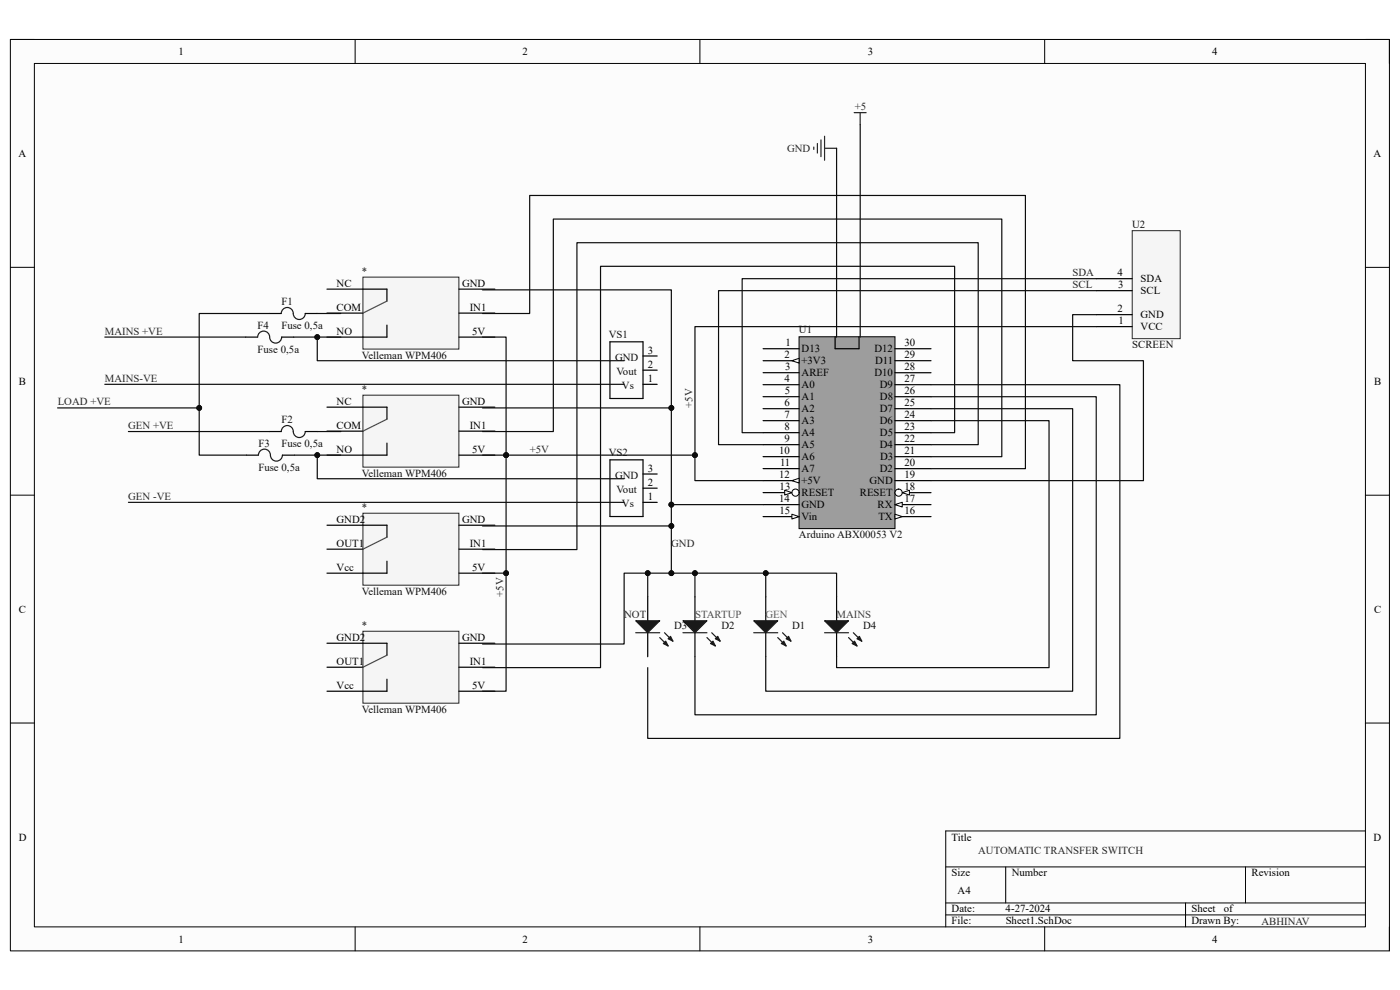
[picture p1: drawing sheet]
<svg xmlns="http://www.w3.org/2000/svg" width="297mm" height="210mm" viewBox="0 0 297 210" stroke-linecap="round" stroke-linejoin="round" font-family="sans-serif">
<path d="M2.2 8.4h292.6v193.3h-292.6z" fill-rule="evenodd" fill="#fcfcfc"/>
<path d="M2.2 8.4h292.6v193.3h-292.6z" fill="none" stroke="#000" stroke-width=".21"/>
<path d="M7.3 13.5h282.4v183.1h-282.4z" fill-rule="evenodd" fill="#fcfcfc"/>
<g fill="none" stroke="#000" stroke-width=".21">
<path d="M2.2 8.4h5.1M7.3 13.5h282.4v183.1h-282.4zM75.3 8.4v5.1M148.5 8.4v5.1M221.6 8.4v5.1M289.7 8.4h5.1v5.1M2.2 56.7h5.1M289.7 56.7h5.1M2.2 105h5.1M289.7 105.1h5.1M2.2 153.4h5.1M289.7 153.4h5.1"/>
<path d="M289.7 176.3h-89.1v20.3M75.3 196.6v5.1M148.5 196.6v5.1M200.6 183.9h89.1M200.6 191.5h89.1M200.6 194.1h89.1M213.4 183.9v7.6M221.6 196.6v5.1M251.5 191.5v5.1M264.2 183.9v7.6M294.8 196.6v5.1"/>
</g>
<path d="M169.5 71.4h20.4v40.7h-20.4z" fill-rule="evenodd" fill="#9d9d9d"/>
<path d="M169.5 71.4h20.4v40.7h-20.4z" fill="none" stroke="#000" stroke-width=".21"/>
<path d="M161.9 74h7.6M161.9 76.5h7.6" fill="none" stroke="#000" stroke-width=".25"/>
<path d="M168 76.5l1.5-.5v1z" fill="#fbfbfb"/>
<path d="M168 76.5l1.5-.5v1z" fill="none" stroke="#000" stroke-width=".21"/>
<path d="M161.9 79.1h7.6M161.9 81.6h7.6M161.9 84.2h7.6M161.9 86.7h7.6M161.9 89.2h7.6M161.9 91.8h7.6M161.9 94.3h7.6M161.9 96.9h7.6M161.9 99.4h7.6M161.9 102h7.6" fill="none" stroke="#000" stroke-width=".25"/>
<path d="M168 102l1.5-.5v1z" fill="#fbfbfb"/>
<path d="M168 102l1.5-.5v1z" fill="none" stroke="#000" stroke-width=".21"/>
<path d="M161.9 104.5h7.6" fill="none" stroke="#000" stroke-width=".25"/>
<circle cx="168.8" cy="104.5" r=".76" fill="#fbfbfb"/>
<circle cx="168.8" cy="104.5" r=".76" fill="none" stroke="#000" stroke-width=".21"/>
<path d="M166.5 104l1.5 .5-1.5 .5z" fill="#fbfbfb"/>
<path d="M166.5 104l1.5 .5-1.5 .5z" fill="none" stroke="#000" stroke-width=".21"/>
<path d="M161.9 107.1h7.6M161.9 109.6h7.6" fill="none" stroke="#000" stroke-width=".25"/>
<path d="M168 109.1l1.5 .5-1.5 .5z" fill="#fbfbfb"/>
<path d="M168 109.1l1.5 .5-1.5 .5z" fill="none" stroke="#000" stroke-width=".21"/>
<path d="M189.9 109.6h7.6" fill="none" stroke="#000" stroke-width=".25"/>
<path d="M189.9 109.1l1.5 .5-1.5 .5z" fill="#fbfbfb"/>
<path d="M189.9 109.1l1.5 .5-1.5 .5z" fill="none" stroke="#000" stroke-width=".21"/>
<path d="M189.9 107.1h7.6" fill="none" stroke="#000" stroke-width=".25"/>
<path d="M189.9 107.1l1.5-.6v1.1z" fill="#fbfbfb"/>
<path d="M189.9 107.1l1.5-.6v1.1z" fill="none" stroke="#000" stroke-width=".21"/>
<path d="M189.9 104.5h7.6" fill="none" stroke="#000" stroke-width=".25"/>
<circle cx="190.6" cy="104.5" r=".76" fill="#fbfbfb"/>
<circle cx="190.6" cy="104.5" r=".76" fill="none" stroke="#000" stroke-width=".21"/>
<path d="M191.4 104.5l1.5-.5v1z" fill="#fbfbfb"/>
<path d="M191.4 104.5l1.5-.5v1z" fill="none" stroke="#000" stroke-width=".21"/>
<g fill="none" stroke="#000" stroke-width=".25">
<path d="M177.2 71.4v2.6h5v-2.6M189.9 79.1h7.6M189.9 76.5h7.6M189.9 74h7.6M189.9 99.4h7.6M189.9 96.9h7.6M189.9 94.3h7.6M189.9 91.8h7.6M189.9 89.2h7.6M189.9 86.7h7.6M189.9 84.2h7.6M189.9 81.6h7.6"/>
<path d="M189.9 102h7.6"/>
</g>
<path d="M240.2 48.9h10.2v22.9h-10.2z" fill-rule="evenodd" fill="#f5f5f5"/>
<path d="M240.2 48.9h10.2v22.9h-10.2z" fill="none" stroke="#262626" stroke-width=".21"/>
<path d="M232.6 59.1h7.6M232.6 69.3h7.6M232.6 66.7h7.6M232.6 61.7h7.6M147.4 126.6v5.1M147.4 134.2v5.1" fill="none" stroke="#000" stroke-width=".25"/>
<path d="M144.9 131.7h5.1l-2.6 2.5z" fill="#1c1c1c"/>
<path d="M144.9 131.7h5.1l-2.6 2.5zM150 135.2l1.8 1.8M151 134.2l1.8 1.8" fill="none" stroke="#1c1c1c" stroke-width=".25"/>
<path d="M150.7 136.5l.5-.5 .6 1z" fill="#1c1c1c"/>
<path d="M150.7 136.5l.5-.5 .6 1z" fill="none" stroke="#1c1c1c" stroke-width=".25"/>
<path d="M151.8 135.5l.5-.5 .5 1z" fill="#1c1c1c"/>
<path d="M144.9 134.2h5.1M151.8 135.5l.5-.5 .5 1z" fill="none" stroke="#1c1c1c" stroke-width=".25"/>
<path d="M137.4 126.6v5.1M137.4 134.2v5.1" fill="none" stroke="#000" stroke-width=".25"/>
<path d="M134.9 131.7h5.1l-2.6 2.5z" fill="#1c1c1c"/>
<path d="M134.9 131.7h5.1l-2.6 2.5zM140 135.2l1.7 1.8M141 134.2l1.8 1.8" fill="none" stroke="#1c1c1c" stroke-width=".25"/>
<path d="M140.7 136.5l.5-.5 .5 1z" fill="#1c1c1c"/>
<path d="M140.7 136.5l.5-.5 .5 1z" fill="none" stroke="#1c1c1c" stroke-width=".25"/>
<path d="M141.7 135.5l.6-.5 .5 1z" fill="#1c1c1c"/>
<path d="M134.9 134.2h5.1M141.7 135.5l.6-.5 .5 1z" fill="none" stroke="#1c1c1c" stroke-width=".25"/>
<path d="M177.5 126.6v5.1M177.5 134.2v5.1" fill="none" stroke="#000" stroke-width=".25"/>
<path d="M174.9 131.7h5.1l-2.5 2.5z" fill="#1c1c1c"/>
<path d="M174.9 131.7h5.1l-2.5 2.5zM180 135.3l1.8 1.7M181 134.2l1.8 1.8" fill="none" stroke="#1c1c1c" stroke-width=".25"/>
<path d="M181.3 136l.5 1-1-.5z" fill="#1c1c1c"/>
<path d="M181.3 136l.5 1-1-.5z" fill="none" stroke="#1c1c1c" stroke-width=".25"/>
<path d="M181.8 135.5l.5-.5 .5 1z" fill="#1c1c1c"/>
<path d="M174.9 134.2h5.1M181.8 135.5l.5-.5 .5 1z" fill="none" stroke="#1c1c1c" stroke-width=".25"/>
<path d="M77 58.8h20.4v15.3h-20.4z" fill-rule="evenodd" fill="#f5f5f5"/>
<path d="M77 58.8h20.4v15.3h-20.4z" fill="none" stroke="#262626" stroke-width=".21"/>
<path d="M69.4 66.4h7.6M69.4 61.3h12.7v2.6M82.1 69v2.5h-12.7M97.4 71.5h7.6M97.4 66.4h7.6M97.4 61.3h7.6" fill="none" stroke="#000" stroke-width=".25"/>
<path d="M82.1 63.9l-5.1 2.5" fill="none" stroke="#4c4c4c" stroke-width=".25"/>
<path d="M77 83.8h20.4v15.3h-20.4z" fill-rule="evenodd" fill="#f5f5f5"/>
<path d="M77 83.8h20.4v15.3h-20.4z" fill="none" stroke="#262626" stroke-width=".21"/>
<path d="M69.4 91.5h7.6M69.4 86.4h12.7v2.5M82.1 94v2.6h-12.7M97.4 96.6h7.6M97.4 91.5h7.6M97.4 86.4h7.6" fill="none" stroke="#000" stroke-width=".25"/>
<path d="M82.1 88.9l-5.1 2.6" fill="none" stroke="#4c4c4c" stroke-width=".25"/>
<path d="M77 108.9h20.4v15.2h-20.4z" fill-rule="evenodd" fill="#f5f5f5"/>
<path d="M77 108.9h20.4v15.2h-20.4z" fill="none" stroke="#262626" stroke-width=".21"/>
<path d="M69.4 116.5h7.6M69.4 111.4h12.7v2.6M82.1 119v2.6h-12.7M97.4 116.5h7.6M97.4 111.4h7.6M97.4 121.6h7.6" fill="none" stroke="#000" stroke-width=".25"/>
<path d="M82.1 114l-5.1 2.5" fill="none" stroke="#4c4c4c" stroke-width=".25"/>
<path d="M77 133.9h20.4v15.3h-20.4z" fill-rule="evenodd" fill="#f5f5f5"/>
<path d="M77 133.9h20.4v15.3h-20.4z" fill="none" stroke="#262626" stroke-width=".21"/>
<g fill="none" stroke="#000" stroke-width=".25">
<path d="M52.1 71.5h2.6M57.1 66.5h2.6M59.8 71.5h2.5M64.8 66.5h2.5M129.4 72.5h7v12h-7zM136.4 78.5h3M136.4 75.5h3M52.3 96.6h2.5M57.1 91.5h2.6M59.9 96.6h2.6M64.8 91.5h2.5M129.4 97.6h7v12h-7z"/>
<path d="M136.4 81.5h3M136.4 106.6h3M136.4 103.6h3M136.4 100.6h3M69.4 136.5h12.7v2.5M97.4 136.5h7.6M162.5 126.6v5.1M162.5 134.2v5.1M69.4 141.5h7.6M82.1 144.1v2.5h-12.7M97.4 146.6h7.6M97.4 141.5h7.6"/>
</g>
<path d="M82.1 139l-5.1 2.5" fill="none" stroke="#4c4c4c" stroke-width=".25"/>
<path d="M54.7 71.5a1.27 1.27 0 0 1 1.2-1.3 1.27 1.27 0 0 1 1.3 1.3 1.27 1.27 0 0 0 1.3 1.3 1.27 1.27 0 0 0 1.3-1.3M64.8 66.5a1.27 1.27 0 0 1-1.3 1.3 1.27 1.27 0 0 1-1.3-1.3 1.27 1.27 0 0 0-1.3-1.3 1.27 1.27 0 0 0-1.2 1.3M54.8 96.6a1.27 1.27 0 0 1 1.3-1.3 1.27 1.27 0 0 1 1.3 1.3 1.27 1.27 0 0 0 1.2 1.2 1.27 1.27 0 0 0 1.3-1.2M59.7 91.5a1.27 1.27 0 0 1 1.2-1.2 1.27 1.27 0 0 1 1.3 1.2 1.27 1.27 0 0 0 1.3 1.3 1.27 1.27 0 0 0 1.3-1.3" fill="none" stroke="#1c1c1c" stroke-width=".25"/>
<path d="M159.9 131.7h5.1l-2.5 2.5z" fill="#1c1c1c"/>
<path d="M159.9 131.7h5.1l-2.5 2.5zM165 135.2l1.8 1.8M166 134.2l1.8 1.8" fill="none" stroke="#1c1c1c" stroke-width=".25"/>
<path d="M165.8 136.5l.5-.5 .5 1z" fill="#1c1c1c"/>
<path d="M165.8 136.5l.5-.5 .5 1z" fill="none" stroke="#1c1c1c" stroke-width=".25"/>
<path d="M166.8 135.5l.5-.5 .5 1z" fill="#1c1c1c"/>
<path d="M159.9 134.2h5.1M166.8 135.5l.5-.5 .5 1z" fill="none" stroke="#1c1c1c" stroke-width=".25"/>
<path d="M172.6 31.2v.5M173.4 30.4v2.1M174.2 29.7v3.5M174.9 28.9v5.1M174.9 31.5h2.6M181.2 23.9h2.6M182.5 23.9v2.5" fill="none" stroke="#262626" stroke-width=".25"/>
<path d="M147.4 121.6v5" fill="none" stroke="#0e0e0e" stroke-width=".25"/>
<circle cx="147.4" cy="121.6" r=".51" fill="#0e0e0e"/>
<circle cx="147.4" cy="121.6" r=".51" fill="none" stroke="#0e0e0e" stroke-width=".21"/>
<path d="M67.3 66.5h5M67.3 96.6v5h65.1M67.3 91.5h5" fill="none" stroke="#0e0e0e" stroke-width=".25"/>
<circle cx="67.3" cy="96.6" r=".51" fill="#0e0e0e"/>
<circle cx="67.3" cy="96.6" r=".51" fill="none" stroke="#0e0e0e" stroke-width=".21"/>
<path d="M142.4 107.1h19.5" fill="none" stroke="#0e0e0e" stroke-width=".25"/>
<circle cx="142.4" cy="107.1" r=".51" fill="#0e0e0e"/>
<circle cx="142.4" cy="107.1" r=".51" fill="none" stroke="#0e0e0e" stroke-width=".21"/>
<path d="M102.4 61.5h40v60.1" fill="none" stroke="#0e0e0e" stroke-width=".25"/>
<circle cx="142.4" cy="86.5" r=".51" fill="#0e0e0e"/>
<circle cx="142.4" cy="86.5" r=".51" fill="none" stroke="#0e0e0e" stroke-width=".21"/>
<circle cx="142.4" cy="107.1" r=".51" fill="#0e0e0e"/>
<circle cx="142.4" cy="107.1" r=".51" fill="none" stroke="#0e0e0e" stroke-width=".21"/>
<circle cx="142.4" cy="111.6" r=".51" fill="#0e0e0e"/>
<circle cx="142.4" cy="111.6" r=".51" fill="none" stroke="#0e0e0e" stroke-width=".21"/>
<circle cx="142.4" cy="121.6" r=".51" fill="#0e0e0e"/>
<circle cx="142.4" cy="121.6" r=".51" fill="none" stroke="#0e0e0e" stroke-width=".21"/>
<path d="M102.4 86.5h40" fill="none" stroke="#0e0e0e" stroke-width=".25"/>
<circle cx="142.4" cy="86.5" r=".51" fill="#0e0e0e"/>
<circle cx="142.4" cy="86.5" r=".51" fill="none" stroke="#0e0e0e" stroke-width=".21"/>
<path d="M102.4 111.6h40" fill="none" stroke="#0e0e0e" stroke-width=".25"/>
<circle cx="142.4" cy="111.6" r=".51" fill="#0e0e0e"/>
<circle cx="142.4" cy="111.6" r=".51" fill="none" stroke="#0e0e0e" stroke-width=".21"/>
<path d="M62.3 71.5h10" fill="none" stroke="#0e0e0e" stroke-width=".25"/>
<circle cx="67.3" cy="71.5" r=".51" fill="#0e0e0e"/>
<circle cx="67.3" cy="71.5" r=".51" fill="none" stroke="#0e0e0e" stroke-width=".21"/>
<path d="M62.5 96.6h9.8M102.4 91.5h15v-45h95.1v50.4h-15M197.5 94.3h10v-42.8h-85.1v65.1h-20" fill="none" stroke="#0e0e0e" stroke-width=".25"/>
<circle cx="67.3" cy="96.6" r=".51" fill="#0e0e0e"/>
<circle cx="67.3" cy="96.6" r=".51" fill="none" stroke="#0e0e0e" stroke-width=".21"/>
<path d="M67.3 71.5v5h65.1" fill="none" stroke="#0e0e0e" stroke-width=".25"/>
<circle cx="67.3" cy="71.5" r=".51" fill="#0e0e0e"/>
<circle cx="67.3" cy="71.5" r=".51" fill="none" stroke="#0e0e0e" stroke-width=".21"/>
<path d="M57.1 66.5h-14.8v30.1h10" fill="none" stroke="#0e0e0e" stroke-width=".25"/>
<circle cx="42.3" cy="86.5" r=".51" fill="#0e0e0e"/>
<circle cx="42.3" cy="86.5" r=".51" fill="none" stroke="#0e0e0e" stroke-width=".21"/>
<path d="M22.2 71.5h29.9M12.2 86.5h30.1M22.2 81.5h110.2M27.2 91.5h29.9" fill="none" stroke="#0e0e0e" stroke-width=".25"/>
<circle cx="42.3" cy="86.5" r=".51" fill="#0e0e0e"/>
<circle cx="42.3" cy="86.5" r=".51" fill="none" stroke="#0e0e0e" stroke-width=".21"/>
<path d="M102.4 121.6h5" fill="none" stroke="#0e0e0e" stroke-width=".25"/>
<circle cx="107.4" cy="121.6" r=".51" fill="#0e0e0e"/>
<circle cx="107.4" cy="121.6" r=".51" fill="none" stroke="#0e0e0e" stroke-width=".21"/>
<path d="M102.4 96.6h5" fill="none" stroke="#0e0e0e" stroke-width=".25"/>
<circle cx="107.4" cy="96.6" r=".51" fill="#0e0e0e"/>
<circle cx="107.4" cy="96.6" r=".51" fill="none" stroke="#0e0e0e" stroke-width=".21"/>
<path d="M102.4 71.5h5v75.1h-5" fill="none" stroke="#0e0e0e" stroke-width=".25"/>
<circle cx="107.4" cy="121.6" r=".51" fill="#0e0e0e"/>
<circle cx="107.4" cy="121.6" r=".51" fill="none" stroke="#0e0e0e" stroke-width=".21"/>
<circle cx="107.4" cy="96.6" r=".51" fill="#0e0e0e"/>
<circle cx="107.4" cy="96.6" r=".51" fill="none" stroke="#0e0e0e" stroke-width=".21"/>
<path d="M107.4 96.6h40v5.4h14.5" fill="none" stroke="#0e0e0e" stroke-width=".25"/>
<circle cx="107.4" cy="96.6" r=".51" fill="#0e0e0e"/>
<circle cx="107.4" cy="96.6" r=".51" fill="none" stroke="#0e0e0e" stroke-width=".21"/>
<circle cx="147.4" cy="96.6" r=".51" fill="#0e0e0e"/>
<circle cx="147.4" cy="96.6" r=".51" fill="none" stroke="#0e0e0e" stroke-width=".21"/>
<path d="M197.5 86.7h30.1v59.9h-65.1v-7.3M162.5 121.6v5" fill="none" stroke="#0e0e0e" stroke-width=".25"/>
<circle cx="162.5" cy="121.6" r=".51" fill="#0e0e0e"/>
<circle cx="162.5" cy="121.6" r=".51" fill="none" stroke="#0e0e0e" stroke-width=".21"/>
<path d="M232.6 69.3h-85.2v27.3M197.5 84.2h35.1v67.4h-85.2v-12.3" fill="none" stroke="#0e0e0e" stroke-width=".25"/>
<circle cx="147.4" cy="96.6" r=".51" fill="#0e0e0e"/>
<circle cx="147.4" cy="96.6" r=".51" fill="none" stroke="#0e0e0e" stroke-width=".21"/>
<path d="M177.5 31.5v40M182.5 26.4v45.1M232.6 59.1h-75.2v32.7h4.5M232.6 61.7h-80.2v32.6h9.5M197.5 89.2h25.1v52.4h-45.1v-2.3M137.4 121.6v5" fill="none" stroke="#0e0e0e" stroke-width=".25"/>
<circle cx="137.4" cy="121.6" r=".51" fill="#0e0e0e"/>
<circle cx="137.4" cy="121.6" r=".51" fill="none" stroke="#0e0e0e" stroke-width=".21"/>
<path d="M27.2 106.6h105.2M177.5 126.6v-5h-45.1v15h-30" fill="none" stroke="#0e0e0e" stroke-width=".25"/>
<circle cx="137.4" cy="121.6" r=".51" fill="#0e0e0e"/>
<circle cx="137.4" cy="121.6" r=".51" fill="none" stroke="#0e0e0e" stroke-width=".21"/>
<circle cx="142.4" cy="121.6" r=".51" fill="#0e0e0e"/>
<circle cx="142.4" cy="121.6" r=".51" fill="none" stroke="#0e0e0e" stroke-width=".21"/>
<circle cx="147.4" cy="121.6" r=".51" fill="#0e0e0e"/>
<circle cx="147.4" cy="121.6" r=".51" fill="none" stroke="#0e0e0e" stroke-width=".21"/>
<circle cx="162.5" cy="121.6" r=".51" fill="#0e0e0e"/>
<circle cx="162.5" cy="121.6" r=".51" fill="none" stroke="#0e0e0e" stroke-width=".21"/>
<path d="M102.4 66.5h10v-25h105.1v57.9h-20M232.6 66.7h-5v9.8h15v25.5h-45.1M197.5 91.8h5v-35.3h-75.1v85.1h-25M197.5 81.6h40.1v75h-100.2v-15" fill="none" stroke="#0e0e0e" stroke-width=".25"/>
<g font-size="2.3">
<text x="37.9" y="11.7">1</text>
<text x="110.9" y="11.7">2</text>
<text x="184.1" y="11.7">3</text>
<text x="257.1" y="11.7">4</text>
<text x="3.9" y="33.3">A</text>
<text x="291.4" y="33.3">A</text>
<text x="237.1" y="58.6">4</text>
<text x="242" y="59.9">SDA</text>
<text x="71.4" y="60.8">NC</text>
<text x="71.4" y="65.9">COM</text>
<text x="98" y="60.8">GND</text>
<text x="99.7" y="65.9">IN1</text>
<text x="237.2" y="61.1">3</text>
<text x="242" y="62.4">SCL</text>
<text x="71.4" y="71">NO</text>
<text x="100.2" y="71">5V</text>
<text x="237.1" y="66.2">2</text>
<text x="237.3" y="68.7">1</text>
<text x="242" y="70.1">VCC</text>
<text x="242" y="67.5">GND</text>
<text x="137.4" y="75">3</text>
<text x="166.5" y="76">2</text>
<text x="166.6" y="73.4">1</text>
<text x="170.1" y="74.7">D13</text>
<text x="170.1" y="77.3">+3V3</text>
<text x="185.5" y="74.7">D12</text>
<text x="185.7" y="77.3">D11</text>
<text x="191.9" y="76">29</text>
<text x="191.9" y="73.4">30</text>
<text x="4" y="81.6">B</text>
<text x="137.4" y="81">1</text>
<text x="137.4" y="78">2</text>
<text x="166.4" y="81.1">4</text>
<text x="166.5" y="83.7">5</text>
<text x="166.5" y="78.5">3</text>
<text x="170.1" y="79.8">AREF</text>
<text x="170.1" y="82.4">A0</text>
<text x="185.5" y="79.8">D10</text>
<text x="186.6" y="82.4">D9</text>
<text x="191.9" y="83.7">26</text>
<text x="191.9" y="81.1">27</text>
<text x="191.9" y="78.5">28</text>
<text x="291.5" y="81.6">B</text>
<text x="71.4" y="85.9">NC</text>
<text x="98" y="85.9">GND</text>
<text x="166.4" y="86.2">6</text>
<text x="166.5" y="88.7">7</text>
<text x="170.1" y="84.9">A1</text>
<text x="170.1" y="87.5">A2</text>
<text x="186.6" y="87.5">D7</text>
<text x="186.7" y="84.9">D8</text>
<text x="191.9" y="88.7">24</text>
<text x="191.9" y="86.2">25</text>
<text x="71.4" y="90.9">COM</text>
<text x="99.7" y="90.9">IN1</text>
<text x="166.5" y="91.3">8</text>
<text x="166.5" y="93.8">9</text>
<text x="170.1" y="90">A3</text>
<text x="170.1" y="92.5">A4</text>
<text x="170.1" y="95.1">A5</text>
<text x="186.6" y="95.1">D4</text>
<text x="186.6" y="90">D6</text>
<text x="186.7" y="92.5">D5</text>
<text x="191.9" y="93.8">22</text>
<text x="191.9" y="91.3">23</text>
<text x="71.4" y="96">NO</text>
<text x="100.2" y="96">5V</text>
<text x="137.4" y="100">3</text>
<text x="165.3" y="96.4">10</text>
<text x="165.3" y="101.4">12</text>
<text x="165.5" y="98.9">11</text>
<text x="170.1" y="97.6">A6</text>
<text x="170.1" y="100.2">A7</text>
<text x="186.6" y="100.2">D2</text>
<text x="186.7" y="97.6">D3</text>
<text x="191.9" y="101.4">19</text>
<text x="191.9" y="98.9">20</text>
<text x="191.9" y="96.4">21</text>
<text x="137.4" y="106">1</text>
<text x="137.4" y="103">2</text>
<text x="165.3" y="106.5">14</text>
<text x="165.4" y="104">13</text>
<text x="170.1" y="102.7">+5V</text>
<text x="170.1" y="105.2">RESET</text>
<text x="170.1" y="107.8">GND</text>
<text x="182.4" y="105.2">RESET</text>
<text x="184.5" y="102.7">GND</text>
<text x="186.2" y="107.8">RX</text>
<text x="191.9" y="106.5">17</text>
<text x="191.9" y="104">18</text>
<text x="71.4" y="110.9">GND2</text>
<text x="98" y="110.9">GND</text>
<text x="165.4" y="109.1">15</text>
<text x="170.1" y="110.4">Vin</text>
<text x="186.4" y="110.4">TX</text>
<text x="191.9" y="109.1">16</text>
<text x="71.4" y="116">OUT1</text>
<text x="99.7" y="116">IN1</text>
<text x="71.4" y="121.1">Vcc</text>
<text x="100.2" y="121.1">5V</text>
<text x="4" y="130">C</text>
<text x="291.5" y="130">C</text>
<text x="71.4" y="135.9">GND2</text>
<text x="98" y="135.9">GND</text>
<text x="71.4" y="141">OUT1</text>
<text x="99.7" y="141">IN1</text>
<text x="71.4" y="146.1">Vcc</text>
<text x="100.2" y="146.1">5V</text>
<text x="4" y="178.3">D</text>
<text x="201.9" y="178.3">Title</text>
<text x="291.4" y="178.3">D</text>
<text x="201.9" y="185.9">Size</text>
<text x="214.6" y="185.9">Number</text>
<text x="265.5" y="185.9">Revision</text>
<text x="203.2" y="189.7">A4</text>
<text x="201.9" y="193.5">Date:</text>
<text x="201.9" y="196.1">File:</text>
<text x="213.3" y="193.5">4-27-2024</text>
<text x="213.4" y="196.1">Sheet1.SchDoc</text>
<text x="252.8" y="196.1">Drawn By:</text>
<text x="252.8" y="193.5">Sheet</text>
<text x="259.6" y="193.5">of</text>
<text x="37.9" y="199.9">1</text>
<text x="110.9" y="199.9">2</text>
<text x="184.1" y="199.9">3</text>
<text x="257.1" y="199.9">4</text>
</g>
<g font-size="2.3" fill="#262626">
<text x="181.4" y="23.4">+5</text>
<text x="167" y="32.2">GND</text>
<text x="227.5" y="58.6">SDA</text>
<text x="227.5" y="61.1">SCL</text>
<text x="22.2" y="71">MAINS +VE</text>
<text x="22.2" y="81">MAINS-VE</text>
<text x="12.2" y="86">LOAD +VE</text>
<text x="146.9" y="86.5" transform="rotate(-90 146.9 86.5)">+5V</text>
<text x="27.2" y="91">GEN +VE</text>
<text x="112.4" y="96">+5V</text>
<text x="27.2" y="106">GEN -VE</text>
<text x="142.4" y="116.1">GND</text>
<text x="106.8" y="126.6" transform="rotate(-90 106.8 126.6)">+5V</text>
<text x="132.4" y="131.1">NOT</text>
<text x="207.5" y="181.2">AUTOMATIC TRANSFER SWITCH</text>
<text x="267.6" y="196.2">ABHINAV</text>
</g>
<g font-size="2.3" fill="#0e0e0e">
<text x="240.2" y="48.4">U2</text>
<text x="76.8" y="58.3">*</text>
<text x="59.7" y="64.7">F1</text>
<text x="54.7" y="69.7">F4</text>
<text x="59.7" y="69.8">Fuse 0,5a</text>
<text x="129.2" y="71.8">VS1</text>
<text x="169.5" y="70.7">U1</text>
<text x="54.7" y="74.8">Fuse 0,5a</text>
<text x="76.8" y="76.1">Velleman WPM406</text>
<text x="130.5" y="76.5">GND</text>
<text x="240.2" y="73.9">SCREEN</text>
<text x="76.8" y="83.3">*</text>
<text x="130.8" y="79.5">Vout</text>
<text x="132" y="82.5">Vs</text>
<text x="59.7" y="89.7">F2</text>
<text x="54.8" y="94.7">F3</text>
<text x="59.7" y="94.8">Fuse 0,5a</text>
<text x="54.8" y="99.9">Fuse 0,5a</text>
<text x="76.8" y="101.1">Velleman WPM406</text>
<text x="129.2" y="96.8">VS2</text>
<text x="130.5" y="101.6">GND</text>
<text x="130.8" y="104.6">Vout</text>
<text x="132" y="107.6">Vs</text>
<text x="76.8" y="108.3">*</text>
<text x="169.5" y="114.2">Arduino ABX00053 V2</text>
<text x="76.8" y="126.2">Velleman WPM406</text>
<text x="76.8" y="133.4">*</text>
<text x="143" y="133.5">D3</text>
<text x="153" y="133.5">D2</text>
<text x="168.1" y="133.5">D1</text>
<text x="183.1" y="133.5">D4</text>
<text x="76.8" y="151.2">Velleman WPM406</text>
</g>
<text font-size="2.3" fill="#4d4d4d" x="147.4" y="131.1">STARTUP</text>
<text font-size="2.3" fill="#5a5a5a" x="162.4" y="131.1">GEN</text>
<text font-size="2.3" fill="#3d3d3d" x="177.5" y="131.1">MAINS</text>
</svg>
